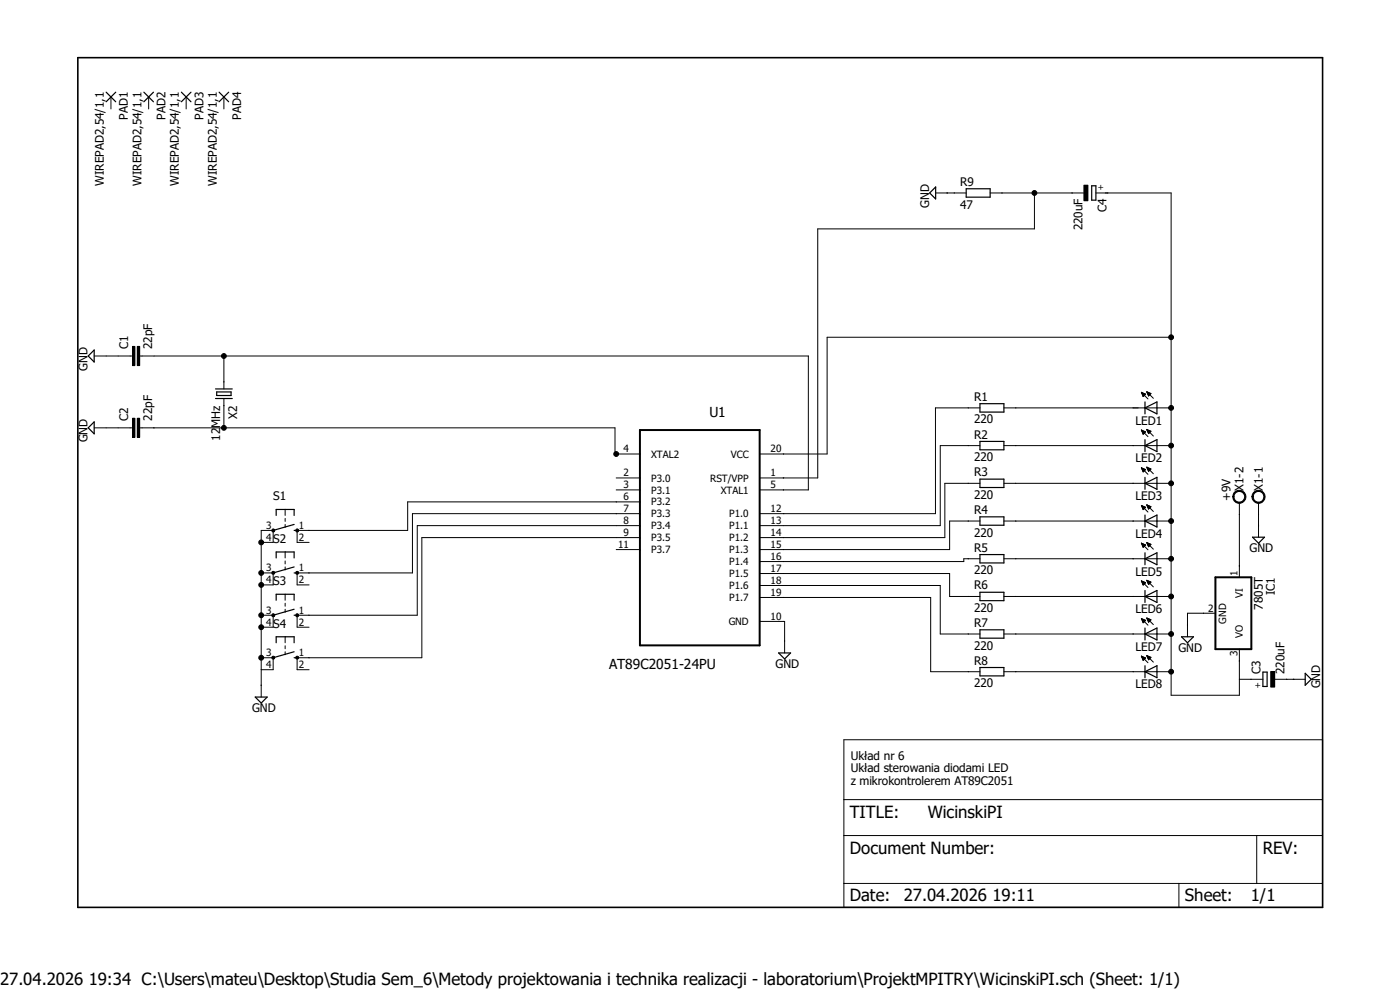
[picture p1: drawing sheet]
<svg xmlns="http://www.w3.org/2000/svg" width="297mm" height="210mm" viewBox="0 0 297 210" stroke-linecap="round" stroke-linejoin="round" font-family="sans-serif">
<path d="M16 11.9l265 181.1M281 11.9l-265 181.1" fill="none" stroke="#fff" stroke-width=".21"/>
<g fill="none" stroke="#000" stroke-width=".25">
<path d="M22.5 19.6l2.1 2M24.6 19.6l-2.1 2M30.5 19.6l2.1 2M32.6 19.6l-2.1 2M38.5 19.6l2 2M40.5 19.6l-2 2M46.5 19.6l2 2M48.5 19.6l-2 2M198.5 39.7v2.5l-1.3-1.3zM231.6 39.4h.9v3.1h-.9zM205 40h5.1v1.8h-5.1zM18.7 75.5l1.3-1.2v2.5z"/>
<path d="M20 89.5v2.5l-1.3-1.2zM45.7 84.5h3.6M45.7 82.5h3.6M46 83.1h3v.8h-3zM207.9 85.6h5.1v1.8h-5.1zM207.9 93.6h5.1v1.8h-5.1zM242.9 86.5l2.5-1.2v2.5zM242.9 85.3v2.5M242.9 93.3v2.5M242.9 94.5l2.5-1.2v2.5zM58.6 109.3v-1.2h3.8v1.2M58.6 118.4v-1.3h3.8v1.3"/>
<path d="M62.4 112.5h.6M62.4 111.3l-4.4 1.2M207.9 101.6h5.1v1.8h-5.1zM207.9 109.6h5.1v1.8h-5.1zM207.9 117.6h5.1v1.8h-5.1zM242.9 101.3v2.5M242.9 109.3v2.5M242.9 117.3v2.5M242.9 102.5l2.5-1.2v2.5zM242.9 110.5l2.5-1.2v2.5zM242.9 118.5l2.5-1.2v2.5zM265.7 114h2.6l-1.3 1.2z"/>
<path d="M58.6 127.3v-1.2h3.8v1.2M58.6 136.4v-1.3h3.8v1.3M62.4 121.5h.6M62.4 120.3l-4.4 1.2M62.4 130.5h.6M62.4 129.2l-4.4 1.3M62.4 139.5h.6M62.4 138.3l-4.4 1.2M165.2 138.5h2.5l-1.2 1.3zM207.9 125.6h5.1v1.8h-5.1zM207.9 133.6h5.1v1.8h-5.1zM242.9 125.3v2.5"/>
<path d="M242.9 133.2v2.6M242.9 126.5l2.5-1.2v2.5zM242.9 134.5l2.5-1.3v2.6zM250.7 135.1h2.5l-1.3 1.3zM54.1 147.9h2.6l-1.3 1.2zM207.9 141.6h5.1v1.8h-5.1zM242.9 141.2v2.6M242.9 142.5l2.5-1.3v2.6zM267.9 142.6h.9v3h-.9zM276.9 142.8l1.3 1.3-1.3 1.3z"/>
</g>
<g fill="none" stroke="#000" stroke-width=".21">
<path d="M23.5 20.6v2.5M31.5 20.6v2.5M39.5 20.6v2.5M47.5 20.6v2.5M230 39.3h.8v3.3h-.8zM198.5 40.9h6.5M210.1 40.9h19.9M219.5 40.9v7.7h-46v52.8h-12.3M232.5 40.9h16v106.6h14.4v-9.8M20 75.5h8.1M28.1 73.5h.5v4.1h-.5zM29.1 73.5h.5v4.1h-.5z"/>
<path d="M29.6 75.5h141.9v28.4h-10.3M47.5 75.5v7M248.5 71.5h-73v24.8h-14.3M20 90.8h8.1M28.1 88.7h.5v4.1h-.5zM29.1 88.7h.5v4.1h-.5zM29.6 90.8h100.9v5.5h5.3M47.5 84.5v6.3M207.9 86.5h-9.4v22.5h-37.3M207.9 94.5h-8.4v17h-38.3M213 86.5h35.5M213 94.5h35.5"/>
<path d="M242.1 83.2l1.4 1.4M242.1 83.3h.1M242.1 83.2l.9 .4M242.1 83.2l.4 .9 .5-.5M242.1 91.2l1.4 1.4M242.1 91.3h.1M242.1 91.2l.9 .4M242.1 91.2l.4 .9 .5-.5M242.1 99.2l1.4 1.4M242.1 99.3h.1M242.1 99.2l.9 .4M242.1 99.2l.4 .9 .5-.5"/>
<path d="M242.2 83.4h.2M242.2 91.4h.2M242.2 99.4h.2M242.2 83.4h.4M242.2 91.4h.4M242.2 99.4h.4M242.3 83.5h.5M242.3 91.5h.5M242.3 99.5h.5M242.3 83.6h.7M242.3 91.6h.7M242.3 99.6h.7"/>
<path d="M242.4 83.7h.6M242.4 91.7h.6M242.4 99.7h.6M242.4 83.8h.5M242.4 91.8h.5M242.4 99.8h.5M242.4 84h.3M242.4 83.9h.4M242.4 91.9h.3M242.4 91.9h.4M242.4 99.9h.3M242.4 99.9h.4"/>
<path d="M242.5 84.1h.1M242.5 92.1h.1M243.3 83.1l1.4 1.4M243.3 83.1l.9 .4-.5 .5M243.3 83.1l.4 .9M243.3 91.1l1.4 1.4M243.3 91.1l.9 .4-.5 .5M243.3 91.1l.4 .9M243.3 99.1l1.4 1.4M243.3 99.1l.9 .4-.5 .5zM243.3 83.3h.3M243.3 83.2h.1"/>
<path d="M243.3 91.3h.3M243.3 91.2h.1M243.3 99.3h.3M243.3 99.1h.1M243.4 83.4h.4M243.4 91.4h.4M243.4 99.4h.4M243.4 83.4h.7M243.4 91.4h.7M243.4 99.4h.7M243.5 83.5h.6M243.5 91.5h.6"/>
<path d="M243.5 99.5h.6M243.5 83.6h.6M243.5 91.6h.6M243.5 99.6h.6M243.5 83.7h.5M243.5 91.7h.5M243.5 99.7h.5M243.6 83.8h.3M243.6 91.8h.3M243.6 99.8h.3M243.6 83.9h.2M243.6 91.9h.2"/>
<path d="M243.6 99.9h.2M243.7 84h.1M243.7 91.9h.1M243.7 99.9h.1M55.4 115.1h2.6v-2.6h-2.6v35.4M57.7 112.3l.3-.1 .2 .1v.5h-.5zM60.5 108.1v1.2M60.5 110v.6M60.5 111.3v.6M60.5 117.1v1.3M60.5 119v.6M62.8 112.3l.2-.1 .3 .1v.5h-.5z"/>
<path d="M130.7 101.4h5.1M130.7 103.9h5.1M130.7 116.6h5.1M135.8 109h-48.3v12.5h-24.5v2.6h2.6M135.8 111.5h-47.3v19h-25.5v2.6h2.6M135.8 114h-46.3v25.5h-26.5v2.6h2.6M135.8 106.5h-49.3v6h-23.5v2.6h2.6M207.9 102.5h-7.5v11.5h-39.2M207.9 110.5h-6.4v6.1h-40.3M207.9 118.5h-3.4v.6h-43.3M213 102.5h35.5M213 110.5h35.5"/>
<path d="M213 118.5h35.5M242.1 107.2l1.4 1.4M242.1 107.2h.1M242.1 107.2l.9 .4M242.1 107.2l.4 .9 .5-.5M242.1 115.2l1.4 1.4M242.1 115.2h.1M242.1 115.2l.9 .4M242.1 115.2l.4 .9 .5-.5M242.2 107.3h.2M242.2 115.3h.2M242.2 107.4h.4"/>
<path d="M242.2 115.4h.4M242.3 107.5h.5M242.3 115.5h.5M242.3 107.6h.7M242.3 115.6h.7M242.4 107.7h.6M242.4 115.7h.6M242.4 107.9h.4M242.4 107.8h.5M242.4 115.9h.4M242.4 115.8h.5M242.4 107.9h.3"/>
<path d="M242.4 116h.3M242.5 100h.1M242.5 108h.1M242.5 116h.1M243.3 107.1l1.4 1.4M243.3 107.1l.9 .4-.5 .5zM243.3 115.1l1.4 1.4M243.3 115.1l.9 .4-.5 .5zM243.3 107.2h.3M243.3 107.1h.1M243.3 115.2h.3M243.3 115.1h.1"/>
<path d="M243.4 107.3h.4M243.4 115.3h.4M243.4 107.4h.7M243.4 115.4h.7M243.5 107.5h.6M243.5 115.5h.6M243.5 107.6h.6M243.5 115.6h.6M243.5 107.7h.5M243.5 115.7h.5M243.6 107.8h.3M243.6 115.8h.3"/>
<path d="M243.6 107.9h.2M243.6 115.9h.2M243.7 107.9h.1M243.7 116h.1M261.8 104.5a1.41 1.41 0 0 1 2.3 0 1.41 1.41 0 0 1-.7 2.2 1.41 1.41 0 0 1-1.9-1.3h.3a1.15 1.15 0 0 1 1.7-1 1.15 1.15 0 0 1 .2 1.9 1.15 1.15 0 0 1-1.9-.6v-.3h-.3zM262.9 106.6v15.9M265.9 104.5a1.4 1.4 0 0 1 2.3 .1 1.4 1.4 0 0 1-.8 2.1 1.4 1.4 0 0 1-1.8-1.3h.3a1.13 1.13 0 0 1 1.5-1.1 1.13 1.13 0 0 1 .4 1.8 1.13 1.13 0 0 1-1.9-.4v-.3h-.3zM267 106.6v7.4M55.4 121.5h2.6v2.6h-2.6M55.4 130.5h2.6v2.6h-2.6M55.4 139.5h2.6v2.6h-2.6M57.7 121.3h.5v.5h-.5z"/>
<path d="M57.7 130.3l.3-.1 .2 .1v.5h-.5zM57.7 139.3h.5v.4h-.5zM60.5 120.3v.6M60.5 126.1v1.2M60.5 128v.6M60.5 129.2v.7M60.5 135.1v1.3M60.5 137v.6M60.5 138.3v.6M62.8 121.3h.5v.5h-.5zM62.8 130.3l.2-.1 .3 .1v.5h-.5zM62.8 139.3h.5v.4h-.5z"/>
<path d="M161.2 121.7h40.3v4.8h6.4M161.2 124.2h38.3v10.3h8.4M161.2 131.8h5.3v6.7M161.2 126.7h36.2v15.8h10.5M213 126.5h35.5M213 134.5h35.5M242.1 123.2l1.4 1.4M242.1 123.2h.1M242.1 123.2l.9 .4M242.1 123.2l.4 .9 .5-.5M242.1 131.2l1.4 1.4M242.1 131.2h.1"/>
<path d="M242.1 131.2l.9 .4-.5 .5zM242.1 139.2l1.4 1.4M242.1 139.2h.1M242.1 139.2l.9 .4M242.1 139.2l.4 .9 .5-.5M242.2 123.3h.2M242.2 131.3h.2M242.2 139.3h.2M242.2 123.4h.4M242.2 131.4h.4M242.2 139.4h.4M242.3 123.5h.5"/>
<path d="M242.3 131.5h.5M242.3 139.5h.5M242.3 123.6h.7M242.3 131.6h.7M242.3 139.6h.7M242.4 123.7h.6M242.4 131.7h.6M242.4 139.7h.6M242.4 123.9h.4M242.4 123.8h.5M242.4 131.9h.4M242.4 131.8h.5"/>
<path d="M242.4 139.9h.4M242.4 139.7h.5M242.4 124h.3M242.4 132h.3M242.4 140h.3M242.5 124h.1M242.5 132h.1M243.3 123.1l1.4 1.4M243.3 123.1l.9 .4-.5 .5zM243.3 131.1l1.4 1.4M243.3 131.1l.9 .4-.5 .5zM243.3 139.1l1.4 1.4"/>
<path d="M243.3 139.1l.9 .3-.5 .6M243.3 139.1l.4 .9M243.3 123.2h.3M243.3 123.1h.1M243.3 131.2h.3M243.3 131.1h.1M243.3 139.2h.3M243.3 139.1h.1M243.4 123.3h.4M243.4 131.3h.4M243.4 139.3h.4M243.4 123.4h.7"/>
<path d="M243.4 131.4h.7M243.4 139.4h.7M243.5 123.5h.6M243.5 131.5h.6M243.5 139.5h.6M243.5 123.6h.6M243.5 131.6h.6M243.5 139.6h.6M243.5 123.7h.5M243.5 131.7h.5M243.5 139.7h.5M243.6 123.8h.3"/>
<path d="M243.6 131.8h.3M243.6 139.7h.3M243.6 123.9h.2M243.6 131.9h.2M243.6 139.9h.2M243.7 124h.1M243.7 132h.1M243.7 140h.1M257.9 130.1h-6v5M179 156.9h101.6v35.6h-101.6zM213 142.5h35.5M242.5 140h.1"/>
<path d="M262.9 144.1h5M269.6 142.5h.8v3.3h-.8zM270.5 144.1h6.4M179 177.2h101.6M179 169.6h101.6M266.6 177.2v10.2M179 187.4h101.6M250.1 187.4v5.1"/>
<circle cx="219.5" cy="40.9" r=".51"/>
<circle cx="47.5" cy="75.5" r=".51"/>
<circle cx="248.4" cy="71.5" r=".51"/>
<circle cx="47.5" cy="90.8" r=".51"/>
<circle cx="130.7" cy="96.3" r=".51"/>
<circle cx="248.4" cy="86.5" r=".51"/>
<circle cx="248.4" cy="94.5" r=".51"/>
<circle cx="55.4" cy="115.1" r=".51"/>
<circle cx="248.4" cy="110.5" r=".51"/>
<circle cx="248.4" cy="102.5" r=".51"/>
<circle cx="248.4" cy="118.5" r=".51"/>
<circle cx="55.4" cy="130.5" r=".51"/>
<circle cx="55.4" cy="139.5" r=".51"/>
<circle cx="55.4" cy="124.1" r=".51"/>
<circle cx="55.4" cy="133.1" r=".51"/>
<circle cx="55.4" cy="121.5" r=".51"/>
<circle cx="248.4" cy="134.5" r=".51"/>
<circle cx="248.4" cy="126.5" r=".51"/>
<circle cx="248.4" cy="142.5" r=".51"/>
</g>
<path d="M135.8 91.2h25.4v45.7h-25.4zM257.9 122.5h7.6v15.2h-7.6z" fill="none" stroke="#000" stroke-width=".42"/>
<g fill="#000">
<path d="M230 39.3h.8v3.3h-.8z" fill-rule="evenodd"/>
<path d="M28.1 73.5h.5v4.1h-.5z" fill-rule="evenodd"/>
<path d="M29.1 73.5h.5v4.1h-.5z" fill-rule="evenodd"/>
<path d="M28.1 88.7h.5v4.1h-.5z" fill-rule="evenodd"/>
<path d="M29.1 88.7h.5v4.1h-.5z" fill-rule="evenodd"/>
<path d="M57.7 112.3l.3-.1 .2 .1v.5h-.5z" fill-rule="evenodd"/>
<path d="M62.8 112.3l.2-.1 .3 .1v.5h-.5z" fill-rule="evenodd"/>
<path d="M261.8 104.5a1.41 1.41 0 0 1 2.3 0 1.41 1.41 0 0 1-.7 2.2 1.41 1.41 0 0 1-1.9-1.3h.3a1.15 1.15 0 0 1 1.7-1 1.15 1.15 0 0 1 .2 1.9 1.15 1.15 0 0 1-1.9-.6v-.3h-.3z" fill-rule="evenodd"/>
<path d="M265.9 104.5a1.4 1.4 0 0 1 2.3 .1 1.4 1.4 0 0 1-.8 2.1 1.4 1.4 0 0 1-1.8-1.3h.3a1.13 1.13 0 0 1 1.5-1.1 1.13 1.13 0 0 1 .4 1.8 1.13 1.13 0 0 1-1.9-.4v-.3h-.3z" fill-rule="evenodd"/>
<path d="M57.7 121.3h.5v.5h-.5z" fill-rule="evenodd"/>
<path d="M57.7 130.3l.3-.1 .2 .1v.5h-.5z" fill-rule="evenodd"/>
<path d="M57.7 139.3h.5v.4h-.5z" fill-rule="evenodd"/>
<path d="M62.8 121.3h.5v.5h-.5z" fill-rule="evenodd"/>
<path d="M62.8 130.3l.2-.1 .3 .1v.5h-.5z" fill-rule="evenodd"/>
<path d="M62.8 139.3h.5v.4h-.5z" fill-rule="evenodd"/>
<path d="M269.6 142.5h.8v3.3h-.8z" fill-rule="evenodd"/>
<circle cx="219.5" cy="40.9" r=".51"/>
<circle cx="47.5" cy="75.5" r=".51"/>
<circle cx="248.4" cy="71.5" r=".51"/>
<circle cx="47.5" cy="90.8" r=".51"/>
<circle cx="130.7" cy="96.3" r=".51"/>
<circle cx="248.4" cy="86.5" r=".51"/>
<circle cx="248.4" cy="94.5" r=".51"/>
<circle cx="55.4" cy="115.1" r=".51"/>
<circle cx="248.4" cy="110.5" r=".51"/>
<circle cx="248.4" cy="102.5" r=".51"/>
<circle cx="248.4" cy="118.5" r=".51"/>
<circle cx="55.4" cy="130.5" r=".51"/>
<circle cx="55.4" cy="139.5" r=".51"/>
<circle cx="55.4" cy="124.1" r=".51"/>
<circle cx="55.4" cy="133.1" r=".51"/>
<circle cx="55.4" cy="121.5" r=".51"/>
<circle cx="248.4" cy="134.5" r=".51"/>
<circle cx="248.4" cy="126.5" r=".51"/>
<circle cx="248.4" cy="142.5" r=".51"/>
</g>
<path d="M16.5 12.2h264.1v180.3h-264.1z" fill="none" stroke="#000" stroke-width=".34"/>
<g font-size="3.6">
<text x="180.3" y="173.4">TITLE:</text>
<text x="196.8" y="173.4">WicinskiPI</text>
<text x="180.3" y="181.1">Document Number:</text>
<text x="267.9" y="181.1">REV:</text>
<text x="180.3" y="191.2">Date:</text>
<text x="191.7" y="191.2">27.04.2026 19:11</text>
<text x="251.4" y="191.2">Sheet:</text>
<text x="265.4" y="191.2">1/1</text>
<text x="0" y="209">27.04.2026 19:34 C:\Users\mateu\Desktop\Studia Sem_6\Metody projektowania i technika realizacji - laboratorium\ProjektMPITRY\WicinskiPI.sch (Sheet: 1/1)</text>
</g>
<g font-size="2.9">
<text x="150.5" y="88.4">U1</text>
<text x="129.2" y="141.9">AT89C2051-24PU</text>
</g>
<g font-size="2.5">
<text x="27.1" y="25.4" transform="rotate(-90 27.1 25.4)">PAD1</text>
<text x="35.1" y="25.4" transform="rotate(-90 35.1 25.4)">PAD2</text>
<text x="43.1" y="25.4" transform="rotate(-90 43.1 25.4)">PAD3</text>
<text x="51.1" y="25.4" transform="rotate(-90 51.1 25.4)">PAD4</text>
<text x="22" y="39.4" transform="rotate(-90 22 39.4)">WIREPAD2,54/1,1</text>
<text x="30" y="39.4" transform="rotate(-90 30 39.4)">WIREPAD2,54/1,1</text>
<text x="38" y="39.4" transform="rotate(-90 38 39.4)">WIREPAD2,54/1,1</text>
<text x="46" y="39.4" transform="rotate(-90 46 39.4)">WIREPAD2,54/1,1</text>
<text x="203.7" y="39.5">R9</text>
<text x="197.1" y="44" transform="rotate(-90 197.1 44)">GND</text>
<text x="203.7" y="44.2">47</text>
<text x="234.7" y="44.9" transform="rotate(-90 234.7 44.9)">C4</text>
<text x="229.7" y="48.9" transform="rotate(-90 229.7 48.9)">220uF</text>
<text x="27.2" y="74" transform="rotate(-90 27.2 74)">C1</text>
<text x="32.3" y="74" transform="rotate(-90 32.3 74)">22pF</text>
<text x="18.6" y="78.7" transform="rotate(-90 18.6 78.7)">GND</text>
<text x="27.2" y="89.2" transform="rotate(-90 27.2 89.2)">C2</text>
<text x="32.3" y="89.2" transform="rotate(-90 32.3 89.2)">22pF</text>
<text x="50.3" y="88.9" transform="rotate(-90 50.3 88.9)">X2</text>
<text x="206.7" y="89.8">220</text>
<text x="206.7" y="85">R1</text>
<text x="18.6" y="93.9" transform="rotate(-90 18.6 93.9)">GND</text>
<text x="46.7" y="93.5" transform="rotate(-90 46.7 93.5)">12MHz</text>
<text x="206.7" y="93.1">R2</text>
<text x="240.9" y="90.1">LED1</text>
<text x="206.7" y="97.8">220</text>
<text x="206.7" y="101.1">R3</text>
<text x="240.9" y="98.1">LED2</text>
<text x="58" y="106.2">S1</text>
<text x="206.7" y="105.8">220</text>
<text x="240.9" y="106.1">LED3</text>
<text x="261" y="106.2" transform="rotate(-90 261 106.2)">+9V</text>
<text x="263.8" y="104.1" transform="rotate(-90 263.8 104.1)">X1-2</text>
<text x="267.9" y="104.1" transform="rotate(-90 267.9 104.1)">X1-1</text>
<text x="206.7" y="113.8">220</text>
<text x="206.7" y="109">R4</text>
<text x="58" y="115.2">S2</text>
<text x="206.7" y="117">R5</text>
<text x="240.9" y="114.1">LED4</text>
<text x="265.1" y="117.1">GND</text>
<text x="58" y="124.2">S3</text>
<text x="206.7" y="121.8">220</text>
<text x="206.7" y="125">R6</text>
<text x="240.9" y="122.1">LED5</text>
<text x="206.7" y="129.8">220</text>
<text x="240.9" y="130.1">LED6</text>
<text x="267.9" y="129.3" transform="rotate(-90 267.9 129.3)">7805T</text>
<text x="270.4" y="126.2" transform="rotate(-90 270.4 126.2)">IC1</text>
<text x="58" y="133.2">S4</text>
<text x="206.7" y="137.8">220</text>
<text x="206.7" y="133">R7</text>
<text x="164.6" y="141.7">GND</text>
<text x="206.7" y="141">R8</text>
<text x="240.9" y="138.1">LED7</text>
<text x="250" y="138.3">GND</text>
<text x="267.4" y="143" transform="rotate(-90 267.4 143)">C3</text>
<text x="272.5" y="143" transform="rotate(-90 272.5 143)">220uF</text>
<text x="206.7" y="145.8">220</text>
<text x="240.9" y="146.1">LED8</text>
<text x="280.1" y="146" transform="rotate(-90 280.1 146)">GND</text>
<text x="53.5" y="151">GND</text>
<text x="180.5" y="161.2">Układ nr 6</text>
<text x="180.5" y="163.8">Układ sterowania diodami LED</text>
<text x="180.5" y="166.5">z mikrokontrolerem AT89C2051</text>
</g>
<g font-size="2.1">
<text x="132.3" y="95.9">4</text>
<text x="163.5" y="95.9">20</text>
<text x="132.3" y="101">2</text>
<text x="138.1" y="97.1">XTAL2</text>
<text x="155" y="97.1">VCC</text>
<text x="163.5" y="101">1</text>
<text x="132.3" y="103.5">3</text>
<text x="132.3" y="106.1">6</text>
<text x="138.1" y="102.2">P3.0</text>
<text x="138.1" y="104.7">P3.1</text>
<text x="138.1" y="107.2">P3.2</text>
<text x="150.7" y="102.2">RST/VPP</text>
<text x="152.9" y="104.7">XTAL1</text>
<text x="163.5" y="103.5">5</text>
<text x="56.5" y="112.2">3</text>
<text x="63.4" y="112.2">1</text>
<text x="132.3" y="108.6">7</text>
<text x="132.3" y="111.2">8</text>
<text x="132.3" y="113.7">9</text>
<text x="138.1" y="109.8">P3.3</text>
<text x="138.1" y="112.3">P3.4</text>
<text x="154.7" y="109.7">P1.0</text>
<text x="154.7" y="112.3">P1.1</text>
<text x="163.5" y="108.6">12</text>
<text x="163.5" y="111.2">13</text>
<text x="163.5" y="113.7">14</text>
<text x="56.5" y="114.7">4</text>
<text x="63.4" y="114.7">2</text>
<text x="131.1" y="116.2">11</text>
<text x="138.1" y="114.8">P3.5</text>
<text x="138.1" y="117.3">P3.7</text>
<text x="154.7" y="114.8">P1.2</text>
<text x="154.7" y="117.3">P1.3</text>
<text x="154.7" y="119.9">P1.4</text>
<text x="163.5" y="116.2">15</text>
<text x="163.5" y="118.8">16</text>
<text x="56.5" y="121.2">3</text>
<text x="56.5" y="123.7">4</text>
<text x="63.4" y="123.7">2</text>
<text x="63.4" y="121.2">1</text>
<text x="154.7" y="122.4">P1.5</text>
<text x="154.7" y="125">P1.6</text>
<text x="163.5" y="121.3">17</text>
<text x="163.5" y="123.9">18</text>
<text x="262.6" y="122.1" transform="rotate(-90 262.6 122.1)">1</text>
<text x="56.5" y="130.2">3</text>
<text x="63.4" y="130.2">1</text>
<text x="154.7" y="127.5">P1.7</text>
<text x="163.5" y="126.4">19</text>
<text x="163.5" y="131.5">10</text>
<text x="256.3" y="129.8">2</text>
<text x="263.7" y="126.9" transform="rotate(-90 263.7 126.9)">VI</text>
<text x="56.5" y="132.7">4</text>
<text x="63.4" y="132.7">2</text>
<text x="154.6" y="132.6">GND</text>
<text x="260.1" y="132.3" transform="rotate(-90 260.1 132.3)">GND</text>
<text x="263.7" y="135.4" transform="rotate(-90 263.7 135.4)">VO</text>
<text x="56.5" y="139.1">3</text>
<text x="56.5" y="141.7">4</text>
<text x="63.4" y="141.7">2</text>
<text x="63.4" y="139.1">1</text>
<text x="262.6" y="139.2" transform="rotate(-90 262.6 139.2)">3</text>
</g>
<g font-size="1.8">
<text x="232.9" y="40.3">+</text>
<text x="266.2" y="145.9">+</text>
</g>
</svg>
